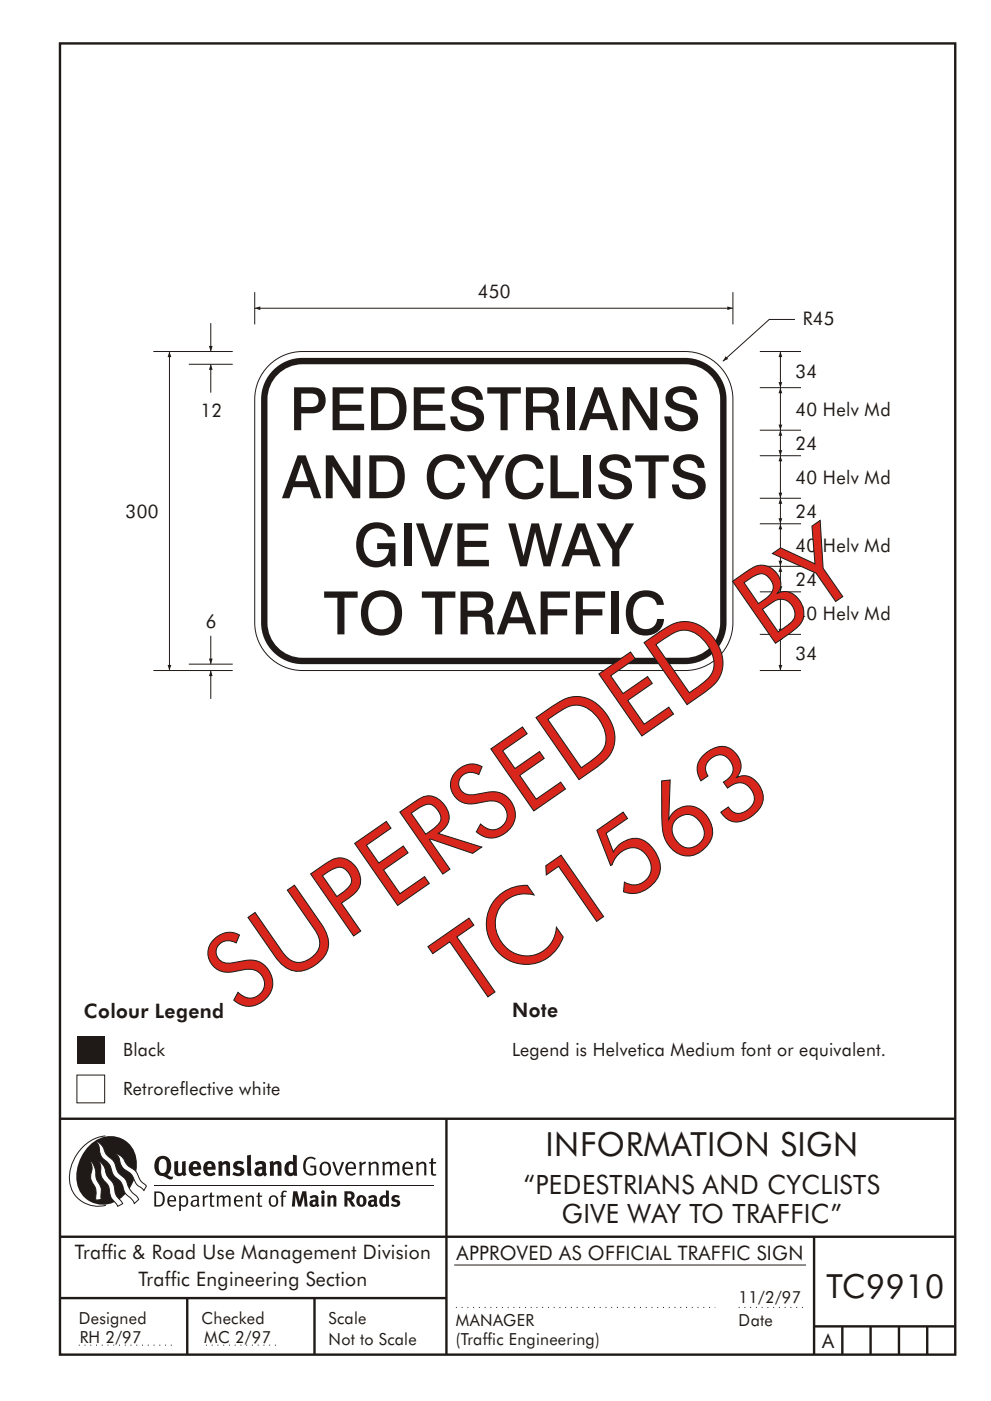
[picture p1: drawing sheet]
<svg xmlns="http://www.w3.org/2000/svg" width="210mm" height="297mm" viewBox="0 0 210 297" stroke-linecap="round" stroke-linejoin="round" font-family="sans-serif">
<g fill="none" stroke="#1f1a17" stroke-width=".51">
<path d="M12.7 9.2h190v278h-190zM12.7 237.2h190M94.7 237.1v50.1M12.7 262.2h190.1M12.7 275.2h82M39.7 275.2v12M66.7 275.2v12M172.7 262.2v25M172.7 281.2h30M178.7 281.2v6M184.7 281.2v6M190.7 281.2v6"/>
<path d="M196.7 281.2v6"/>
</g>
<path d="M96.4 268.2h74.6" fill="none" stroke="#1f1a17" stroke-width=".21"/>
<path d="M96.7 277.2h55M156.7 277.2h14M16.7 285.2h20.3M43.7 285.2h15" fill="none" stroke="#1f1a17" stroke-width=".21" stroke-dasharray=".2 1" stroke-linecap="butt"/>
<path d="M16.3 227.9h5.9v5.9h-5.9z" fill-rule="evenodd" fill="#fff" stroke="#1f1a17" stroke-width=".21"/>
<path d="M16.3 219.8h5.9v5.8h-5.9z" fill="#1f1a17"/>
<path d="M56.6 77.9a10.1 10.1 0 0 1 7.6-3.4h81.2a10.2 10.2 0 0 1 10.1 10.2v47.3a10.2 10.2 0 0 1-10.1 10.2h-81.2a10.2 10.2 0 0 1-10.2-10.2v-47.3a10.1 10.1 0 0 1 2.6-6.8z" fill-rule="evenodd" fill="#fff" stroke="#1f1a17" stroke-width=".21"/>
<path d="M58 78.5a8.8 8.8 0 0 1 6.2-2.6h81.2a8.8 8.8 0 0 1 8.7 8.8v47.3a8.8 8.8 0 0 1-8.7 8.8h-81.2a8.8 8.8 0 0 1-8.8-8.8v-47.3a8.8 8.8 0 0 1 2.6-6.2z" fill-rule="evenodd" fill="#1f1a17"/>
<path d="M59.3 79.1a7.4 7.4 0 0 1 4.9-1.9h81.2a7.4 7.4 0 0 1 7.4 7.5v47.3a7.4 7.4 0 0 1-7.4 7.5h-81.2a7.4 7.4 0 0 1-7.5-7.5v-47.3a7.4 7.4 0 0 1 2.6-5.6z" fill-rule="evenodd" fill="#fff"/>
<path d="M165.6 134.5v7.7" fill="none" stroke="#1f1a17" stroke-width=".21"/>
<g fill="#1f1a17">
<path d="M165.6 134.5l.4 1.2h-.8l.4-1.2 .4 1.2z" fill-rule="evenodd"/>
<path d="M165.2 141h.8l-.4 1.2 .4-1.2-.4 1.2z" fill-rule="evenodd"/>
</g>
<path d="M165.6 74.5v7.7" fill="none" stroke="#1f1a17" stroke-width=".21"/>
<g fill="#1f1a17">
<path d="M165.6 74.5l.4 1.2h-.8l.4-1.2 .4 1.2z" fill-rule="evenodd"/>
<path d="M165.2 81h.8l-.4 1.2 .4-1.2-.4 1.2z" fill-rule="evenodd"/>
</g>
<path d="M165.6 125.5v9" fill="none" stroke="#1f1a17" stroke-width=".21"/>
<g fill="#1f1a17">
<path d="M165.6 125.5l.4 1.2h-.8l.4-1.2 .4 1.2z" fill-rule="evenodd"/>
<path d="M165.2 133.3h.8l-.4 1.2 .4-1.2-.4 1.2z" fill-rule="evenodd"/>
</g>
<path d="M165.6 120.1v5.4" fill="none" stroke="#1f1a17" stroke-width=".21"/>
<g fill="#1f1a17">
<path d="M165.6 120.1l.4 1.2h-.8l.4-1.2 .4 1.2z" fill-rule="evenodd"/>
<path d="M165.2 124.3h.8l-.4 1.2 .4-1.2-.4 1.2z" fill-rule="evenodd"/>
</g>
<path d="M165.6 91.2v5.4" fill="none" stroke="#1f1a17" stroke-width=".21"/>
<g fill="#1f1a17">
<path d="M165.6 91.2l.4 1.2h-.8l.4-1.2 .4 1.2z" fill-rule="evenodd"/>
<path d="M165.2 95.4h.8l-.4 1.2 .4-1.2-.4 1.2z" fill-rule="evenodd"/>
</g>
<path d="M165.6 105.6v5.5" fill="none" stroke="#1f1a17" stroke-width=".21"/>
<g fill="#1f1a17">
<path d="M165.6 105.6l.4 1.2h-.8l.4-1.2 .4 1.2z" fill-rule="evenodd"/>
<path d="M165.2 109.9h.8l-.4 1.2 .4-1.2-.4 1.2z" fill-rule="evenodd"/>
</g>
<path d="M165.6 82.2v9" fill="none" stroke="#1f1a17" stroke-width=".21"/>
<g fill="#1f1a17">
<path d="M165.6 82.2l.4 1.2h-.8l.4-1.2 .4 1.2z" fill-rule="evenodd"/>
<path d="M165.2 90h.8l-.4 1.2 .4-1.2-.4 1.2z" fill-rule="evenodd"/>
</g>
<path d="M165.6 96.6v9" fill="none" stroke="#1f1a17" stroke-width=".21"/>
<g fill="#1f1a17">
<path d="M165.6 96.6l.4 1.2h-.8l.4-1.2 .4 1.2z" fill-rule="evenodd"/>
<path d="M165.2 104.5h.8l-.4 1.1 .4-1.1-.4 1.1z" fill-rule="evenodd"/>
</g>
<path d="M165.6 111.1v9" fill="none" stroke="#1f1a17" stroke-width=".21"/>
<g fill="#1f1a17">
<path d="M165.6 111.1l.4 1.1h-.8l.4-1.1 .4 1.1z" fill-rule="evenodd"/>
<path d="M165.2 118.9h.8l-.4 1.2 .4-1.2-.4 1.2z" fill-rule="evenodd"/>
</g>
<path d="M54 65.4h101.5" fill="none" stroke="#1f1a17" stroke-width=".21"/>
<g fill="#1f1a17">
<path d="M154.3 65l1.2 .4-1.2 .3 1.2-.3-1.2 .3z" fill-rule="evenodd"/>
<path d="M54 65.4l1.2-.4v.7z" fill-rule="evenodd"/>
</g>
<g fill="none" stroke="#1f1a17" stroke-width=".21">
<path d="M54 61.9v6.9M155.5 61.9v6.9M161.2 74.5h8.7M168.7 67.7h-5.5l-9.8 8.9M161.2 96.6h8.7M161.2 91.2h8.7M161.2 82.2h8.7M161.2 111.1h8.7M161.2 105.6h8.7M161.2 134.5h8.7M161.2 125.5h8.7M161.2 120.1h8.7"/>
<path d="M161.2 142.2h8.7"/>
</g>
<path d="M154 75.5l.5 .6-1.1 .5z" fill-rule="evenodd" fill="#1f1a17"/>
<path d="M36 74.5v67.7" fill="none" stroke="#1f1a17" stroke-width=".21"/>
<g fill="#1f1a17">
<path d="M35.6 141h.7l-.3 1.2z" fill-rule="evenodd"/>
<path d="M36 74.5l.3 1.2h-.7z" fill-rule="evenodd"/>
</g>
<path d="M44.7 77.2v6.1" fill="none" stroke="#1f1a17" stroke-width=".21"/>
<path d="M44.7 77.2l.4 1.2h-.8z" fill-rule="evenodd" fill="#1f1a17"/>
<path d="M44.7 134.8v6" fill="none" stroke="#1f1a17" stroke-width=".21"/>
<path d="M44.3 139.6h.8l-.4 1.2 .4-1.2-.4 1.2z" fill-rule="evenodd" fill="#1f1a17"/>
<path d="M44.7 142.2v6" fill="none" stroke="#1f1a17" stroke-width=".21"/>
<path d="M44.7 142.2l.4 1.1h-.8z" fill-rule="evenodd" fill="#1f1a17"/>
<path d="M44.7 68.5v6" fill="none" stroke="#1f1a17" stroke-width=".21"/>
<path d="M44.3 73.3h.8l-.4 1.2 .4-1.2-.4 1.2z" fill-rule="evenodd" fill="#1f1a17"/>
<path d="M32.5 74.5h16.9M40.1 77.2h9.3M32.5 142.2h16.9M40.1 140.8h9.3" fill="none" stroke="#1f1a17" stroke-width=".21"/>
<g fill="#1f1a17">
<path d="M64.9 245.6a1.61 1.61 0 0 1 2.1 0l-.2 .3a1.17 1.17 0 0 0-1.4-.2 1.17 1.17 0 0 0-.6 1.3 1.42 1.42 0 0 0 1.2 1.9l.7-.2v-1.2h-.8l-.1-.4h1.3v1.9a1.82 1.82 0 0 1-2.2-.1 1.82 1.82 0 0 1-.6-2.1l.2-.7z" fill-rule="evenodd"/>
<path d="M68.2 246.5a1.77 1.77 0 0 0 .4 2.7 1.39 1.39 0 0 0 1.4-.5 1.39 1.39 0 0 0 .2-1.5 1.19 1.19 0 0 0-2-.7zM68.5 246.8a.83 .83 0 0 1 1 .1 .83 .83 0 0 1 .2 1 .75 .75 0 0 1-.6 1 .75 .75 0 0 1-.8-.8v-.9z" fill-rule="evenodd"/>
<path d="M70.5 246.4l.4-.1 .8 2.4 .8-2.3h.5l-1.1 2.8h-.4z" fill-rule="evenodd"/>
<path d="M73.6 246.7a1.74 1.74 0 0 0 .5 2.5h.9l.5-.3-.2-.3a.89 .89 0 0 1-1.1 .2 .89 .89 0 0 1-.4-.9h1.7a1.15 1.15 0 0 0-.4-1.4 1.15 1.15 0 0 0-1.5 .2zM74 246.9a.67 .67 0 0 1 .8-.2 .67 .67 0 0 1 .3 .8h-1.3z" fill-rule="evenodd"/>
<path d="M76.2 246.4l.4-.1 .1 .4 .5-.4h.5l-.2 .5a.61 .61 0 0 0-.8 .6v1.8h-.4z" fill-rule="evenodd"/>
<path d="M78.1 246.4l.5-.1 .1 .4a.89 .89 0 0 1 .9-.4 .89 .89 0 0 1 .7 .7v2.2h-.4v-2.2l-.1-.2-.3-.1-.8 .4v2.1h-.4z" fill-rule="evenodd"/>
<path d="M81.1 246.4l.4-.1 .1 .4a.83 .83 0 0 1 .8-.4 .83 .83 0 0 1 .7 .5 .86 .86 0 0 1 .9-.5 .86 .86 0 0 1 .7 .7v2.2h-.4l-.1-2.3a.5 .5 0 0 0-.8 0l-.2 .2v2.1h-.5v-2.2l-.4-.3-.7 .4v2.1h-.4z" fill-rule="evenodd"/>
<path d="M85.7 246.7a1.74 1.74 0 0 0 .5 2.5h.9l.5-.3-.2-.3a.89 .89 0 0 1-1.1 .2 .89 .89 0 0 1-.4-.9h1.7a1.15 1.15 0 0 0-.5-1.4 1.15 1.15 0 0 0-1.4 .2zM86 246.9a.67 .67 0 0 1 .9-.2 .67 .67 0 0 1 .3 .8h-1.3z" fill-rule="evenodd"/>
<path d="M88.3 246.4l.4-.1 .1 .4a.89 .89 0 0 1 .9-.4 .89 .89 0 0 1 .8 .7v2.2h-.5v-2.2l-.1-.2-.3-.1-.8 .4v2.1h-.4z" fill-rule="evenodd"/>
<path d="M91.5 245.6l.4-.1v.9h.7l-.2 .3h-.5v2.1l.1 .1h.5l.1 .3a.71 .71 0 0 1-1.2-.6v-1.9h-.3v-.3h.3z" fill-rule="evenodd"/>
<path d="M37 246.3l.8-.2v2a.46 .46 0 0 0 .2 .6 .46 .46 0 0 0 .6-.2v-2.2l.8-.2v2.4l.2 .5-.6 .4-.2-.3a1.03 1.03 0 0 1-1.2 .2 1.03 1.03 0 0 1-.6-1z" fill-rule="evenodd"/>
<path d="M40.4 246.6a1.64 1.64 0 0 0 0 2.3 1.64 1.64 0 0 0 2.3 .1l-.4-.5a.78 .78 0 0 1-.9 .3 .78 .78 0 0 1-.5-.8h1.8a1.37 1.37 0 0 0-.6-1.6 1.37 1.37 0 0 0-1.7 .2zM41.1 246.9a.48 .48 0 0 1 .6-.1 .48 .48 0 0 1 .2 .6h-1z" fill-rule="evenodd"/>
<path d="M43.5 246.6a1.65 1.65 0 0 0-.2 2 1.65 1.65 0 0 0 1.9 .7l.5-.3-.3-.5a.78 .78 0 0 1-.9 .3 .78 .78 0 0 1-.5-.8h1.8a1.37 1.37 0 0 0-.6-1.6 1.37 1.37 0 0 0-1.7 .2zM44.1 246.9a.48 .48 0 0 1 .6-.1 .48 .48 0 0 1 .2 .6h-.9z" fill-rule="evenodd"/>
<path d="M46.3 246.3l.7-.2 .1 .4a.95 .95 0 0 1 1-.3 .95 .95 0 0 1 .7 .8v2.3h-.8v-2.3l-.3-.2-.5 .3v2.2h-.8z" fill-rule="evenodd"/>
<path d="M49.7 246.5a1.73 1.73 0 0 1 2-.1l-.2 .6-.6-.2a.42 .42 0 0 0-.6 .2l.2 .3a1.23 1.23 0 0 1 1.4 1 1.47 1.47 0 0 1-2.3 .9l-.3-.2 .3-.6 .7 .4a.47 .47 0 0 0 .7-.4 .87 .87 0 0 0-1-.5l-.4-.2-.1-.4z" fill-rule="evenodd"/>
<path d="M54.1 246.6l.3 .6 .3-.2a.62 .62 0 0 1 .9 0l.1 .4a1.21 1.21 0 0 0-1.4 .3 1.21 1.21 0 0 0-.1 1.3 1.19 1.19 0 0 0 1.6 .1l.5 .3 .4-.4-.3-.4v-1.4a.96 .96 0 0 0-1.3-1zM55 248l.6-.1v.7a.43 .43 0 0 1-.6 .1 .43 .43 0 0 1 0-.7z" fill-rule="evenodd"/>
<path d="M57.2 246.3l.7-.2 .1 .4a.95 .95 0 0 1 1-.3 .95 .95 0 0 1 .7 .8v2.3h-.8v-2.3l-.2-.2-.6 .3v2.2h-.8z" fill-rule="evenodd"/>
<path d="M62.2 244.8v1.5a1.29 1.29 0 0 0-1.4 .2 1.29 1.29 0 0 0-.5 1.3 1.24 1.24 0 0 0 .6 1.4 1.24 1.24 0 0 0 1.4-.1l.1 .2h.7l-.1-4.3zM61.5 246.9l.4-.1 .3 .2v1.5l-.3 .1a.48 .48 0 0 1-.6-.4 1.52 1.52 0 0 1 .2-1.3z" fill-rule="evenodd"/>
<path d="M52.4 245l.8-.2 .2 4.5h-.8l-.1-.2z" fill-rule="evenodd"/>
</g>
<path d="M22.4 240.8a9 9 0 0 0-7.4 10.9 6.2 6.2 0 0 0 7.5 3.8M32.7 251.4h59.4" fill="none" stroke="#1f1a17" stroke-width=".21"/>
<path d="M19.1 242.7a5.7 5.7 0 0 1 6.5-1.4 5.7 5.7 0 0 1 3.4 5.7 8.6 8.6 0 0 1-6.2 8.3 5.7 5.7 0 0 1-6.5-7 9.9 9.9 0 0 1 2.8-5.6z" fill-rule="evenodd" fill="#1f1a17"/>
<path d="M24.5 244.5a3.1 3.1 0 0 1 2.3 2.2l.7 .7a3.2 3.2 0 0 1 2 2.4l.4 .6 1.2 1.1-.6 .9-.2-.3a3.5 3.5 0 0 1-1.9-2.1 3.8 3.8 0 0 0-2.1-2.1 3.5 3.5 0 0 1-1-2.3zM20.4 241.9a3.4 3.4 0 0 1 1.9 2.5l.7 .8a3.3 3.3 0 0 1 1.7 2.6 4.4 4.4 0 0 0 1.7 2l.3 .3a6.1 6.1 0 0 0 2.5 3.7l.2 .5-.9 .9a6.1 6.1 0 0 0-1.9-2.2l-.4-.8a3.6 3.6 0 0 0-1.9-2.8l-.6-1a3.6 3.6 0 0 0-1.9-2.8 3.7 3.7 0 0 1-.8-2.4zM21 246.1a3.4 3.4 0 0 1 1.5 2.8l.6 .9a3.8 3.8 0 0 1 1.4 3.1l.3 .7 1.2 1.6-1 .6-.5-.8a3.2 3.2 0 0 1-1.3-2.8 4.3 4.3 0 0 0-1.4-2.2 4.7 4.7 0 0 1-.5-2.9zM19.2 246.1a5.1 5.1 0 0 1 1.2 3.7l.3 .7a3.1 3.1 0 0 1 .7 3l.1 .8-1.1 .2-.1-.8a3.5 3.5 0 0 0-.9-3.2 3.6 3.6 0 0 1 .1-2.6z" fill-rule="evenodd" fill="#fff" stroke="#1f1a17" stroke-width=".21"/>
<g fill="#1f1a17">
<path d="M33.4 245.5a2.51 2.51 0 0 0 .4 3.7l.8 .1a2.78 2.78 0 0 0 2 .7l.2-.5h-.6l-.7-.4a2.56 2.56 0 0 0 0-3.8 1.83 1.83 0 0 0-2.1 .2zM34 245.9a.87 .87 0 0 1 1 0 .87 .87 0 0 1 .4 .9v.4a1.17 1.17 0 0 1-.9 1.5l-.3-.1a2.38 2.38 0 0 1-.2-2.7z" fill-rule="evenodd"/>
<path d="M33.1 252.9v2.6a1.12 1.12 0 0 0 1.2-.3 1.12 1.12 0 0 0 .2-1.2l-.1-.5-.3-.4zM32.7 252.6h1.1a1.67 1.67 0 0 1 1.2 1.7 1.67 1.67 0 0 1-1.3 1.5h-1zM36.1 253.9l-.2 .5h1.1a.55 .55 0 0 0-.3-.6 .55 .55 0 0 0-.6 .1zM35.8 253.8a.95 .95 0 0 1 1.2-.2 .95 .95 0 0 1 .4 1.1h-1.5a.72 .72 0 0 0 .4 .8 .72 .72 0 0 0 .9-.2l.1 .3a1.15 1.15 0 0 1-1.5 0 1.15 1.15 0 0 1-.2-1.5zM38.4 254.1v1.2a.7 .7 0 0 0 .9 .1 .7 .7 0 0 0 .2-.9 .61 .61 0 0 0-.4-.7 .61 .61 0 0 0-.7 .3zM38 253.5l.3-.1 .1 .4a.95 .95 0 0 1 1.2-.2 .95 .95 0 0 1 .3 1.2 .92 .92 0 0 1-.5 1 .92 .92 0 0 1-1-.2v1.1l-.4 .1zM40.9 254.8a.5 .5 0 0 0 .2 .8 .5 .5 0 0 0 .7-.4v-.6zM40.5 253.7a1 1 0 0 1 1.7 .3v1.4l.2 .2-.2 .3-.3-.3a.78 .78 0 0 1-1.4-.1 .78 .78 0 0 1 .8-1.1h.5a.58 .58 0 0 0-.3-.7 .58 .58 0 0 0-.7 .3zM43 253.5l.3-.1 .1 .4 .3-.3 .5-.1-.2 .4a.52 .52 0 0 0-.6 .6v1.4h-.4zM44.6 252.9l.4-.1-.1 .7h.6l-.1 .3h-.5v1.5a.35 .35 0 0 0 .6 .3v.2a.57 .57 0 0 1-.6 .1 .57 .57 0 0 1-.3-.5v-1.6h-.3v-.3h.3zM45.9 253.5l.4-.1 .1 .4 .2-.2a.64 .64 0 0 1 1 .2 .7 .7 0 0 1 .8-.4 .7 .7 0 0 1 .5 .7v1.7h-.3v-1.7l-.3-.3-.7 .3v1.7h-.3v-1.6a.38 .38 0 0 0-.3-.5 .38 .38 0 0 0-.5 .2l-.1 .2v1.7h-.4zM50.2 253.9l-.2 .5h1.1a.55 .55 0 0 0-.2-.6 .55 .55 0 0 0-.7 .1zM49.9 253.8a.95 .95 0 0 1 1.2-.2 .95 .95 0 0 1 .4 1.1h-1.5a.72 .72 0 0 0 .4 .8 .72 .72 0 0 0 .9-.2l.1 .3a1.15 1.15 0 0 1-1.5 0 1.15 1.15 0 0 1-.2-1.5zM52.1 253.5l.3-.1 .1 .4a.72 .72 0 0 1 .8-.4 .72 .72 0 0 1 .6 .7v1.7h-.4v-1.6a.45 .45 0 0 0-.3-.5 .45 .45 0 0 0-.5 .3l-.2 .1v1.7h-.3zM54.7 252.9l.4-.1v.7h.6l-.1 .3h-.5v1.5a.35 .35 0 0 0 .5 .3v.2a.57 .57 0 0 1-.6 .1 .57 .57 0 0 1-.3-.5v-1.6h-.3v-.3h.3zM57.6 253.9l-.2 .7a.65 .65 0 0 0 .3 .8 .65 .65 0 0 0 .8-.2l.1-.1a.93 .93 0 0 0-.7-1.4zM57.3 253.7a1.12 1.12 0 0 1 1.4 .1 1.12 1.12 0 0 1 .3 1.4 1.01 1.01 0 0 1-1.3 .6 1.01 1.01 0 0 1-.7-1.2zM59.9 252.6l.5-.2 .5 .2-.1 .2-.4-.1-.3 .2v.6h.6l-.1 .3h-.5v2h-.4v-2h-.2v-.3h.2zM62.2 252.6l-.3 3.2h.7l.1-2.3 .6 2.3h.6l.6-2.3 .1 2.3h.7l-.3-3.2h-.9l-.5 2.1-.5-2.1zM65.7 253.7l.3 .5a.51 .51 0 0 1 .5-.4 .51 .51 0 0 1 .4 .4v.1a.88 .88 0 0 0-1.1 .4 .88 .88 0 0 0 .2 1.1 .9 .9 0 0 0 1.1-.2l.3 .3 .4-.3-.2-.3v-1.1a.87 .87 0 0 0-.5-.8 .87 .87 0 0 0-1 .1zM66.4 254.8h.5v.5l-.1 .1h-.3l-.2-.1zM68.2 253.5v2.3h.6v-2.4zM68.1 252.8a.4 .4 0 0 0 .8 0 .4 .4 0 0 0-.8 0zM69.4 253.5l.1 2.3h.6v-1.7a.33 .33 0 0 1 .4-.2 .33 .33 0 0 1 .3 .4v1.5h.6v-1.7a.75 .75 0 0 0-.6-.7 .75 .75 0 0 0-.8 .3v-.3zM73.1 252.6v3.2h.6v-1.3l.3 .2 .7 1.1h.7l-.9-1.4a.94 .94 0 0 0 .7-1 .94 .94 0 0 0-.9-.8zM73.7 253.1a.51 .51 0 0 1 .8 .1 .51 .51 0 0 1-.2 .7l-.6 .1zM75.9 253.7a1.19 1.19 0 0 0-.1 1.7 1.19 1.19 0 0 0 1.8 0 1.19 1.19 0 0 0-.1-1.6 1.19 1.19 0 0 0-1.6-.1zM76.5 253.9l.2-.1a.99 .99 0 0 1 0 1.6 1.06 1.06 0 0 1-.2-1.5zM78.1 253.7l.3 .5a.51 .51 0 0 1 .5-.4 .51 .51 0 0 1 .5 .4v.1a.88 .88 0 0 0-1.2 .4 .88 .88 0 0 0 .2 1.1 .9 .9 0 0 0 1.1-.2l.3 .3 .4-.3-.2-.3v-1.1a.87 .87 0 0 0-.5-.8 .87 .87 0 0 0-1 .1zM78.9 254.8h.4v.5l-.1 .1h-.3l-.1-.1zM81.9 252.4v1.1a1.2 1.2 0 0 0-1.4 .6 1.2 1.2 0 0 0 .2 1.4l.5 .4 .8-.2v.1h.6l-.1-3.3zM81.4 253.9l.5 .2-.1 1.2a.46 .46 0 0 1-.5-.1 .46 .46 0 0 1-.1-.5zM83.3 253.6a.79 .79 0 0 0-.1 .9 .79 .79 0 0 0 .9 .4 .33 .33 0 0 1 0 .5 .33 .33 0 0 1-.5 0l-.4-.2-.3 .4a1.15 1.15 0 0 0 1.2 .3 1.15 1.15 0 0 0 .8-1 1.49 1.49 0 0 0-1.2-.8 .4 .4 0 0 1 .3-.3 .4 .4 0 0 1 .4 .1l.2 .1 .2-.4a1.47 1.47 0 0 0-1.5 0z" fill-rule="evenodd"/>
</g>
<g font-size="22.4" fill="#1f1a17">
<text x="50.8" y="215.3" transform="rotate(-35 50.8 215.3)">SUPERSEDED BY</text>
<text x="99.7" y="214" transform="rotate(-35 99.7 214)">TC1563</text>
</g>
<g font-size="12.7" fill="#1f1a17">
<text x="61.4" y="91.2">PEDESTRIANS</text>
<text x="59.8" y="105.6">AND CYCLISTS</text>
<text x="75" y="120.1">GIVE WAY</text>
<text x="68.7" y="134.5">TO TRAFFIC</text>
</g>
<g font-size="7.1" fill="#1f1a17">
<text x="115.8" y="245.2">INFORMATION SIGN</text>
<text x="175.4" y="275.2">TC9910</text>
</g>
<g font-size="5.6" fill="#1f1a17">
<text x="111.1" y="253.1">“PEDESTRIANS AND CYCLISTS</text>
<text x="119.2" y="259.4">GIVE WAY TO TRAFFIC”</text>
</g>
<g font-size="4.2" fill="#1f1a17">
<text x="17.8" y="215.8">Colour Legend</text>
<text x="108.7" y="215.6">Note</text>
<text x="15.9" y="267">Traffic &amp; Road Use Management Division</text>
<text x="96.9" y="267.2">APPROVED AS OFFICIAL TRAFFIC SIGN</text>
<text x="29.4" y="272.6">Traffic Engineering Section</text>
<text x="174.4" y="285.8">A</text>
</g>
<g font-size="4" fill="#1f1a17">
<text x="101.3" y="63.2">450</text>
<text x="170.3" y="68.9">R45</text>
<text x="168.7" y="80">34</text>
<text x="42.5" y="88.5">12</text>
<text x="168.7" y="88.2">40 Helv Md</text>
<text x="168.7" y="95.4">24</text>
<text x="168.7" y="102.6">40 Helv Md</text>
<text x="26.7" y="109.7">300</text>
<text x="168.7" y="109.8">24</text>
<text x="168.7" y="117">40 Helv Md</text>
<text x="168.7" y="124.2">24</text>
<text x="168.7" y="131.4">40 Helv Md</text>
<text x="43.7" y="133.1">6</text>
<text x="168.7" y="140">34</text>
</g>
<g font-size="3.9" fill="#1f1a17">
<text x="26.1" y="223.9">Black</text>
<text x="108.7" y="224">Legend is Helvetica Medium font or equivalent.</text>
<text x="26.1" y="232.1">Retroreflective white</text>
</g>
<g font-size="3.5" fill="#1f1a17">
<text x="16.7" y="280.7">Designed</text>
<text x="42.7" y="280.7">Checked</text>
<text x="69.7" y="280.7">Scale</text>
<text x="96.7" y="281.2">MANAGER</text>
<text x="156.7" y="281.2">Date</text>
<text x="156.7" y="276.2">11/2/97</text>
<text x="16.9" y="284.8">RH 2/97</text>
<text x="43.3" y="284.8">MC 2/97</text>
<text x="69.7" y="285.2">Not to Scale</text>
<text x="96.7" y="285.1">(Traffic Engineering)</text>
</g>
</svg>
